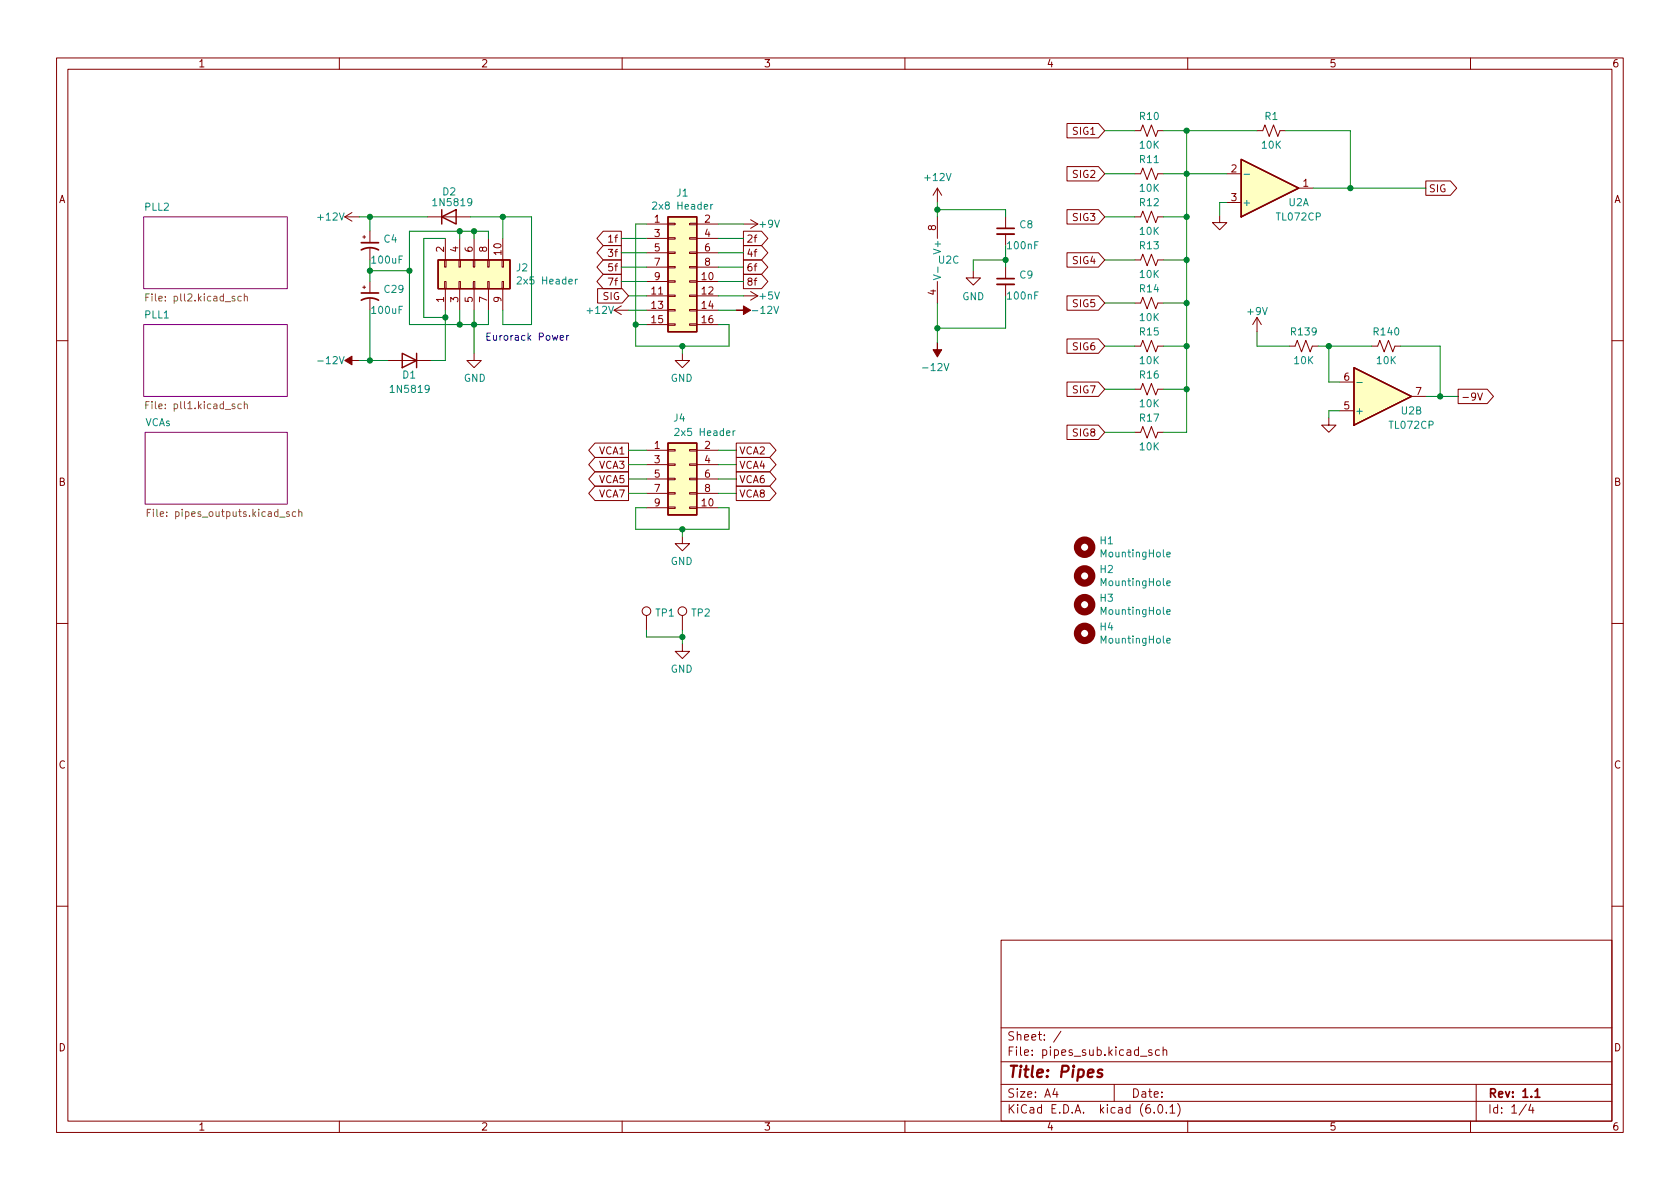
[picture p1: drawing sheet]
<svg xmlns="http://www.w3.org/2000/svg" width="297mm" height="210mm" viewBox="0 0 297 210" stroke-linecap="round" stroke-linejoin="round" font-family="sans-serif">
<g fill="none" stroke="#840000" stroke-width=".18">
<path d="M10 10.2h277v190.1h-277zM12 12.2h273v186.1h-273zM60 10.2v2M110 10.2v2M160 10.2v2M210 10.2v2M260 10.2v2M61 38.3l1.2 .8M61 38.3h2.5M62.2 37.6l-1.2 .7M75.6 38.3h7.6M114.3 39.6h3.8"/>
<path d="M118.1 39.5h1.3v.2h-1.3zM121.9 39.5h1.3v.2h-1.3zM123.2 39.6h3.8M131.4 39.6h2.6M132.7 38.9l1.3 .7M134 39.6l-1.3 .8M165.7 33.3v2.5M165.7 38.3v3.9M165.7 33.3l-.7 1.2M165.7 33.3l.8 1.2M177.8 38.3v2.1M188.7 37.1h5.5l1.1 1.2-1.1 1.3h-5.5z"/>
<path d="M188.7 21.8h5.5l1.1 1.3-1.1 1.3h-5.5zM188.7 29.5h5.5l1.1 1.2-1.1 1.3h-5.5zM200.7 30.7h1l.4-1 .7 2 .8-2 .7 2 .4-1h1M200.7 23.1h1l.4-1 .7 2 .8-2 .7 2 .4-1h1M200.7 38.3h1l.4-1 .7 2.1 .8-2.1 .7 2.1 .4-1.1h1M215.6 38.1v1.3h1.3l-1.3 1.2-1.2-1.2h1.2M216.9 30.7h2.6M216.9 35.8h2.6M222.2 23.1h1.1l.3-1 .8 2 .8-2 .7 2 .4-1h1M229.6 33.3h2.6M252.1 32h4.3l1.2 1.3-1.2 1.2h-4.3zM64.1 50.8h.5"/>
<path d="M64.1 41.9h.5M64.4 41.7v.5M64.4 50.5v.5M65.4 40.9v2M65.4 43.9v2.1M65.4 49.8v2M65.4 52.8v2.1M78.6 49.8h.3v1.2h-.3zM78.6 46h.3v1.2h-.3zM78.7 42.2v3.8M78.7 51v3.9M81.2 49.8h.2v1.2h-.2z"/>
<path d="M81.2 46h.2v1.2h-.2zM81.3 42.2v3.8M81.3 51v3.9M83.7 49.8h.2v1.2h-.2zM83.7 46h.2v1.2h-.2zM83.8 42.2v3.8M83.8 51v3.9M86.2 49.8h.3v1.2h-.3zM86.2 46h.3v1.2h-.3zM86.4 42.2v3.8M86.4 51v3.9M88.8 49.8h.2v1.2h-.2z"/>
<path d="M88.8 46h.2v1.2h-.2zM88.9 42.2v3.8M88.9 51v3.9M105.7 51h4.3l1.1 1.3-1.1 1.3h-4.3zM106.6 43.4h3.3v2.6h-3.3l-1.1-1.3zM106.6 40.9h3.3v2.5h-3.3l-1.1-1.2zM106.6 48.5h3.3v2.5h-3.3l-1.1-1.2zM106.6 46h3.3v2.5h-3.3l-1.1-1.3zM108.6 54.9l1.3 .7M108.6 54.9h2.5M109.9 54.1l-1.3 .8M114.3 54.9h3.8"/>
<path d="M114.3 49.8h3.8M114.3 52.3h3.8M114.3 57.4h3.8M114.3 42.2h3.8M114.3 44.7h3.8M114.3 47.2h3.8M118.1 57.3h1.3v.2h-1.3zM118.1 54.7h1.3v.3h-1.3zM118.1 52.2h1.3v.2h-1.3zM118.1 49.7h1.3v.2h-1.3zM118.1 47.1h1.3v.3h-1.3zM118.1 44.6h1.3v.2h-1.3z"/>
<path d="M118.1 42h1.3v.3h-1.3zM121.9 57.3h1.3v.2h-1.3zM121.9 54.7h1.3v.3h-1.3zM121.9 52.2h1.3v.2h-1.3zM121.9 49.7h1.3v.2h-1.3zM121.9 47.1h1.3v.3h-1.3zM121.9 44.6h1.3v.2h-1.3zM121.9 42h1.3v.3h-1.3zM123.2 54.9h3.8M123.2 49.8h3.8M123.2 52.3h3.8M123.2 57.4h3.8"/>
<path d="M123.2 42.2h3.8M123.2 44.7h3.8M123.2 47.2h3.8M131.4 48.5h3.3l1.1 1.3-1.1 1.2h-3.3zM131.4 40.9h3.3l1.1 1.3-1.1 1.2h-3.3zM131.4 46h3.3l1.1 1.2-1.1 1.3h-3.3zM131.4 43.4h3.3l1.1 1.3-1.1 1.3h-3.3zM131.4 52.3h2.6M132.7 51.6l1.3 .7M134 52.3l-1.3 .8M165.7 49.8v3.8M172.1 47.9v1.2h1.3l-1.3 1.3-1.3-1.3h1.3"/>
<path d="M177.8 41.4v2M177.8 47.2v2.1M177.8 50.3v2M188.7 59.9h5.5l1.1 1.3-1.1 1.3h-5.5zM188.7 52.3h5.5l1.1 1.3-1.1 1.3h-5.5zM188.7 44.7h5.5l1.1 1.3-1.1 1.2h-5.5zM200.7 53.6h1l.4-1 .7 2 .8-2 .7 2 .4-1h1M200.7 46h1l.4-1 .7 2 .8-2 .7 2 .4-1h1M222.2 56.1l-.7 1.3M222.2 56.1v2.6M222.2 56.1l.8 1.3M10 60.2h2"/>
<path d="M68.6 63.7h7.6M83.8 62.5v1.2h1.3l-1.3 1.3-1.3-1.3h1.3M105.2 78.4h5.9v2.5h-5.9l-1.1-1.3zM114.3 79.6h3.8M118.1 79.5h1.3v.3h-1.3zM120.6 62.5v1.2h-1.2l1.2 1.3 1.3-1.3h-1.3M121.9 79.5h1.3v.3h-1.3zM123.2 79.6h3.8M130.2 78.4h5.9l1.1 1.2-1.1 1.3h-5.9zM188.7 75.2h5.5l1.1 1.2-1.1 1.3h-5.5zM188.7 67.6h5.5l1.1 1.2-1.1 1.3h-5.5zM200.7 68.8h1l.4-1 .7 2 .8-2 .7 2 .4-1h1"/>
<path d="M200.7 76.4h1l.4-1 .7 2.1 .8-2.1 .7 2.1 .4-1.1h1M200.7 61.2h1l.4-1 .7 2 .8-2 .7 2 .4-1h1M228 61.2h1l.4-1 .7 2 .8-2 .7 2 .4-1h1M234.9 73.9v1.3h1.3l-1.3 1.2-1.2-1.2h1.2M236.9 72.6h2.5M236.9 67.6h2.5M242.6 61.2h1l.4-1 .7 2 .8-2 .8 2 .3-1h1M249.6 70.1h2.5M257.8 68.8h5.2l1.1 1.3-1.1 1.3h-5.2zM261.3 69.5l.4 1.3 .4-1.3M285 60.2h2M105.2 86h5.9v2.5h-5.9l-1.1-1.3z"/>
<path d="M105.2 80.9h5.9v2.5h-5.9l-1.1-1.2zM105.2 83.4h5.9v2.6h-5.9l-1.1-1.3zM114.3 89.8h3.8M114.3 82.2h3.8M114.3 84.7h3.8M114.3 87.2h3.8M118.1 89.7h1.3v.2h-1.3zM118.1 87.1h1.3v.3h-1.3zM118.1 84.6h1.3v.2h-1.3zM118.1 82h1.3v.3h-1.3zM120.6 94.9v1.2h-1.2l1.2 1.3 1.3-1.3h-1.3M121.9 89.7h1.3v.2h-1.3z"/>
<path d="M121.9 87.1h1.3v.3h-1.3zM121.9 84.6h1.3v.2h-1.3zM121.9 82h1.3v.3h-1.3zM123.2 89.8h3.8M123.2 82.2h3.8M123.2 84.7h3.8M123.2 87.2h3.8M130.2 86h5.9l1.1 1.2-1.1 1.3h-5.9zM130.2 80.9h5.9l1.1 1.3-1.1 1.2h-5.9zM130.2 83.4h5.9l1.1 1.3-1.1 1.3h-5.9zM10 110.2h2M114.3 108.8v2.6"/>
<path d="M120.6 113.9v1.3h-1.2l1.2 1.3 1.3-1.3h-1.3M120.6 108.8v2.6M285 110.2h2M10 160.2h2M177 166.3h108v32h-108zM285 160.2h2M60 198.3v2M110 198.3v2M160 198.3v2M177 194.8h108M177 191.8h108M177 187.8h108"/>
<path d="M177 181.8h108M186.5 192.5l-.4 1h1M186.9 193v1M187.6 182.4l-1.3 1.9M197 191.8v3M201.6 186.8h1.2M203.6 185.7l-.3-.1-.2 .2v.3l.5 .1v.4h-.5M204.1 196.7v.1M204.9 195.4l.2-.1a.81 .81 0 0 1 .6 .7 .81 .81 0 0 1-.3 .8h-.2a.81 .81 0 0 1-.6-.6 .81 .81 0 0 1 .3-.8zM205 185.7l-.4-.1-.3 .3v.4l.1 .3h.6M205.6 185.8l.3-.2 .3 .1 .1 .9M205.6 185.1v1.5"/>
<path d="M206.2 196.7v.1M206.9 195.8l.4-.5v1.5M206.9 196.8h.8M208.2 195.1a1.72 1.72 0 0 1 0 2.3M210 198.3v2M260 198.3v2M261 191.8v6.5M269.9 195.3l-1.3 1.9M270.6 195.3l-.3 1h.9M271 195.8v1"/>
<circle cx="114.3" cy="108.1" r=".76"/>
<circle cx="120.6" cy="108.1" r=".76"/>
</g>
<path d="M63.9 51.8h3M63.9 42.9h3M63.9 53.1a3.2 3.2 0 0 1 3 0M63.9 44.2a3.2 3.2 0 0 1 3 0M176.3 49.3h3M176.3 40.4h3M271.4 193l.4-.5v1.5M271.4 194h.9" fill="none" stroke="#840000" stroke-width=".3"/>
<path d="M194.9 189.2a.49 .49 0 0 0-.8 .3l.1 .2 .6 .2 .1 .2-.1 .3-.2 .1-.6-.1" fill="none" stroke="#840000" stroke-width=".4"/>
<g fill="#fff" stroke="#fff" stroke-width=".18">
<path d="M25.4 57.4h25.4v12.7h-25.4z"/>
<path d="M25.7 76.4h25.1v12.7h-25.1z"/>
<path d="M25.4 38.3h25.4v12.7h-25.4z"/>
</g>
<path d="M25.4 38.3h25.4v12.7h-25.4zM25.4 57.4h25.4v12.7h-25.4zM25.7 76.4h25.1v12.7h-25.1z" fill="none" stroke="#840084" stroke-width=".18"/>
<g fill="none" stroke="#848400" stroke-width=".18">
<path d="M25.8 52.6h.4M26.4 52h-.6v1.2M42.7 52.4h-.4l-.3 .2 .2 .6h.5M43.2 52.5l.2-.1h.3v.8M43.2 52v1.2M25.8 71.6h.4M26.4 71h-.6v1.3M42.7 71.5l-.4-.1-.3 .3 .2 .5h.5M43.2 71.6l.2-.2 .3 .1v.8M43.2 71v1.3M26 90.7h.5M26.6 90.1h-.6v1.2"/>
<path d="M51.1 90.5h-.3l-.2 .2 .1 .1 .4 .2v.3h-.5M52.3 90.5h-.4l-.2 .2 .1 .6h.5M52.8 90.6l.2-.1h.3l.1 .8M52.8 90.1v1.2"/>
</g>
<g fill="#ffffc2" stroke="#ffffc2" stroke-width=".18">
<path d="M118.1 78.4h5.1v12.7h-5.1z"/>
<path d="M239.4 65l10.2 5.1-10.2 5.1z"/>
<path d="M219.5 28.2l10.1 5.1-10.1 5z"/>
<path d="M77.5 46h12.7v5h-12.7z"/>
<path d="M118.1 38.3h5.1v20.4h-5.1z"/>
</g>
<path d="M78.1 38.3l2.5-1.2v2.5zM78.1 37.1v2.5M118.1 38.3h5.1v20.4h-5.1zM219.5 28.2l10.1 5.1-10.1 5zM77.5 46h12.7v5h-12.7zM71.1 62.5l2.6 1.2-2.6 1.3zM73.7 62.5v2.5M118.1 78.4h5.1v12.7h-5.1zM239.4 65l10.2 5.1-10.2 5.1z" fill="none" stroke="#840000" stroke-width=".25"/>
<g fill="none" stroke="#008484" stroke-width=".18">
<path d="M115.4 35.8l.5-.1 .2 .4-.8 .9h.8M126 36.1l-.3 .3M220 30.8h.9M91.5 49.1l.4-.1 .3 .3-.8 .9h.8M102.1 49.4l-.4 .2M165 48.6l1.3 .4-1.3 .5M165.8 47.2v1M119.3 75.9l.5-.1 .3 .3-.8 .9h.8M130 76.2l-.4 .2M239.9 67.6h1M206.3 98.1l.6-.2-.1-.2-.3-.1-.2 .2 .1 .6h.4M206.3 113.3l.6-.1-.1-.3h-.3l-.2 .2 .1 .6h.4"/>
<path d="M206.3 103.1l.6-.1-.1-.2-.3-.1-.2 .2 .1 .6h.4M206.3 108.2l.6-.1-.1-.2-.3-.1-.2 .2 .1 .6h.4"/>
</g>
<g fill="#840000" stroke="#840000" stroke-width=".18">
<path d="M165.7 60.6v1.2h.8l-.8 1.3-.7-1.3h.7z"/>
<path d="M61 63.7l1.2-.7v.7h1.3h-1.3v.8z"/>
<path d="M130.2 54.9h1.2v-.8l1.3 .8-1.3 .7v-.7z"/>
</g>
<g fill="none" stroke="#840000" stroke-width="1.3">
<circle cx="191.8" cy="96.8" r="1.27"/>
<circle cx="191.8" cy="112" r="1.27"/>
<circle cx="191.8" cy="101.8" r="1.27"/>
<circle cx="191.8" cy="106.9" r="1.27"/>
</g>
<path d="M176.3 50.3h3M176.3 41.4h3" fill="none" stroke="#840000" stroke-width=".33"/>
<path d="M99 59.7l.7-.1-.1-.2-.4-.1-.2 .2 .1 .6h.5M100.2 59.3v.9M100.6 59.3l-.4 .3" fill="none" stroke="#0000c2" stroke-width=".18"/>
<g fill="none" stroke="#008400" stroke-width=".18">
<path d="M63.5 38.3h12.1M65.4 38.3v2.6M83.2 38.3h10.8v19.1h-5.1v-2.5M88.9 38.3v3.9M114.3 39.6h-1.9v21.6h16.5v-3.8h-1.9M127 39.6h4.4M165.7 37.1h12.1v1.2M165.7 35.8v2.5M195.3 38.3h5.4M195.3 23.1h5.4M195.3 30.7h5.4M205.7 38.3h4.1"/>
<path d="M205.7 23.1h16.5M205.7 30.7h11.2M209.8 23.1v53.3h-4.1M216.9 35.8h-1.3v2.3M227.3 23.1h11.5v10.2M232.2 33.3h19.9M65.4 47.9h7M65.4 46v3.8M65.4 54.9v8.8M78.7 42.2h-3.8v13.9h3.8M78.7 54.9v8.8h-2.5M81.3 40.9v1.3"/>
<path d="M81.3 54.9v2.5M83.8 40.9v1.3M83.8 54.9v7.6M86.4 42.2v-1.3h-14v16.5h14v-2.5M109.9 42.2h4.4M109.9 49.8h4.4M109.9 47.2h4.4M109.9 44.7h4.4M111.1 54.9h3.2M111.1 52.3h3.2M112.4 57.4h1.9M127 54.9h3.2"/>
<path d="M127 42.2h4.4M127 49.8h4.4M127 47.2h4.4M127 52.3h4.4M127 44.7h4.4M165.7 53.6v7M177.8 46h-5.7v1.9M177.8 43.4v3.8M177.8 52.3v5.7h-12.1M195.3 53.6h5.4M195.3 46h5.4M205.7 53.6h4.1"/>
<path d="M205.7 46h4.1M222.2 58.7v2.5h5.8M63.5 63.7h5.1M111.1 79.6h3.2M120.6 61.2v1.3M127 79.6h3.2M195.3 68.8h5.4M195.3 61.2h5.4M195.3 76.4h5.4M205.7 68.8h4.1M205.7 61.2h4.1M233 61.2h9.6"/>
<path d="M234.9 61.2v6.4h2M236.9 72.6h-2v1.3M247.6 61.2h7v8.9M252.1 70.1h5.7M111.1 82.2h3.2M111.1 87.2h3.2M111.1 84.7h3.2M114.3 89.8h-1.9v3.8h16.5v-3.8h-1.9M120.6 93.6v1.3M127 82.2h3.2M127 87.2h3.2M127 84.7h3.2"/>
<path d="M114.3 111.4v1.2h6.3M120.6 111.4v2.5"/>
</g>
<g fill="#008400" stroke="#008400" stroke-width=".18">
<circle cx="209.8" cy="30.7" r=".46"/>
<circle cx="209.8" cy="23.1" r=".46"/>
<circle cx="234.9" cy="61.2" r=".46"/>
<circle cx="254.6" cy="70.1" r=".46"/>
<circle cx="238.8" cy="33.3" r=".46"/>
<circle cx="65.4" cy="47.9" r=".46"/>
<circle cx="72.4" cy="47.9" r=".46"/>
<circle cx="65.4" cy="38.3" r=".46"/>
<circle cx="78.7" cy="56.1" r=".46"/>
<circle cx="65.4" cy="63.7" r=".46"/>
<circle cx="120.6" cy="112.6" r=".46"/>
<circle cx="120.6" cy="93.6" r=".46"/>
<circle cx="209.8" cy="53.6" r=".46"/>
<circle cx="209.8" cy="46" r=".46"/>
<circle cx="209.8" cy="61.2" r=".46"/>
<circle cx="209.8" cy="68.8" r=".46"/>
<circle cx="209.8" cy="38.3" r=".46"/>
<circle cx="81.3" cy="57.4" r=".46"/>
<circle cx="83.8" cy="57.4" r=".46"/>
<circle cx="88.9" cy="38.3" r=".46"/>
<circle cx="120.6" cy="61.2" r=".46"/>
<circle cx="83.8" cy="40.9" r=".46"/>
<circle cx="81.3" cy="40.9" r=".46"/>
<circle cx="112.4" cy="57.4" r=".46"/>
<circle cx="165.7" cy="58" r=".46"/>
<circle cx="177.8" cy="46" r=".46"/>
<circle cx="165.7" cy="37.1" r=".46"/>
</g>
<text font-size="2.8" fill="#840000" x="178" y="190.6">Title: Pipes</text>
<g font-size="2.1" fill="#840000">
<text x="178" y="184">Sheet: /</text>
<text x="178" y="186.7">File: pipes_sub.kicad_sch</text>
<text x="178" y="196.9">KiCad E.D.A. kicad (6.0.1)</text>
<text x="178" y="194.1">Size: A4</text>
<text x="200" y="194.1">Date:</text>
<text x="263" y="194.1">Rev: 1.1</text>
<text x="263" y="196.9">Id: 1/4</text>
</g>
<g font-size="1.8" fill="#840000">
<text x="35" y="11.9">1</text>
<text x="85" y="11.9">2</text>
<text x="135" y="11.9">3</text>
<text x="185" y="11.9">4</text>
<text x="235" y="11.9">5</text>
<text x="285" y="11.9">6</text>
<text x="189.9" y="23.8">SIG1</text>
<text x="10.3" y="35.9">A</text>
<text x="189.9" y="31.5">SIG2</text>
<text x="217.7" y="30.5">2</text>
<text x="217.7" y="35.6">3</text>
<text x="230.4" y="33">1</text>
<text x="252.6" y="34">SIG</text>
<text x="285.3" y="35.9">A</text>
<text x="115.7" y="39.4">1</text>
<text x="115.7" y="41.9">3</text>
<text x="124.6" y="39.4">2</text>
<text x="124.6" y="41.9">4</text>
<text x="165.5" y="40.7" transform="rotate(-90 165.5 40.7)">8</text>
<text x="189.9" y="39.1">SIG3</text>
<text x="78.5" y="44.6" transform="rotate(-90 78.5 44.6)">2</text>
<text x="81" y="44.6" transform="rotate(-90 81 44.6)">4</text>
<text x="83.6" y="44.6" transform="rotate(-90 83.6 44.6)">6</text>
<text x="86.1" y="44.6" transform="rotate(-90 86.1 44.6)">8</text>
<text x="88.6" y="45" transform="rotate(-90 88.6 45)">10</text>
<text x="107.8" y="45.4">3f</text>
<text x="107.8" y="42.9">1f</text>
<text x="107.8" y="48">5f</text>
<text x="115.7" y="44.4">5</text>
<text x="115.7" y="47">7</text>
<text x="124.6" y="44.4">6</text>
<text x="124.6" y="47">8</text>
<text x="131.9" y="42.9">2f</text>
<text x="131.9" y="48">6f</text>
<text x="131.9" y="45.4">4f</text>
<text x="189.9" y="46.7">SIG4</text>
<text x="78.5" y="53.4" transform="rotate(-90 78.5 53.4)">1</text>
<text x="81" y="53.4" transform="rotate(-90 81 53.4)">3</text>
<text x="83.6" y="53.4" transform="rotate(-90 83.6 53.4)">5</text>
<text x="86.1" y="53.4" transform="rotate(-90 86.1 53.4)">7</text>
<text x="88.6" y="53.4" transform="rotate(-90 88.6 53.4)">9</text>
<text x="106.6" y="53">SIG</text>
<text x="107.8" y="50.5">7f</text>
<text x="115.2" y="52.1">11</text>
<text x="115.7" y="49.5">9</text>
<text x="124.1" y="49.5">10</text>
<text x="124.1" y="52.1">12</text>
<text x="131.9" y="50.5">8f</text>
<text x="165.5" y="52.2" transform="rotate(-90 165.5 52.2)">4</text>
<text x="115.2" y="54.6">13</text>
<text x="115.2" y="57.1">15</text>
<text x="124.1" y="54.6">14</text>
<text x="124.1" y="57.1">16</text>
<text x="189.9" y="54.3">SIG5</text>
<text x="189.9" y="61.9">SIG6</text>
<text x="189.9" y="69.6">SIG7</text>
<text x="237.6" y="67.3">6</text>
<text x="250.3" y="69.8">7</text>
<text x="258.3" y="70.8">-9V</text>
<text x="189.9" y="77.2">SIG8</text>
<text x="237.6" y="72.4">5</text>
<text x="105.9" y="82.9">VCA3</text>
<text x="105.9" y="80.3">VCA1</text>
<text x="115.7" y="79.4">1</text>
<text x="115.7" y="81.9">3</text>
<text x="124.6" y="79.4">2</text>
<text x="124.6" y="81.9">4</text>
<text x="130.7" y="80.3">VCA2</text>
<text x="130.7" y="82.9">VCA4</text>
<text x="10.3" y="85.9">B</text>
<text x="105.9" y="88">VCA7</text>
<text x="105.9" y="85.4">VCA5</text>
<text x="115.7" y="84.4">5</text>
<text x="115.7" y="87">7</text>
<text x="115.7" y="89.5">9</text>
<text x="124.1" y="89.5">10</text>
<text x="124.6" y="84.4">6</text>
<text x="124.6" y="87">8</text>
<text x="130.7" y="88">VCA8</text>
<text x="130.7" y="85.4">VCA6</text>
<text x="285.3" y="85.9">B</text>
<text x="10.3" y="135.9">C</text>
<text x="285.3" y="135.9">C</text>
<text x="10.3" y="185.9">D</text>
<text x="285.3" y="185.9">D</text>
<text x="35" y="199.9">1</text>
<text x="85" y="199.9">2</text>
<text x="135" y="199.9">3</text>
<text x="185" y="199.9">4</text>
<text x="235" y="199.9">5</text>
<text x="285" y="199.9">6</text>
</g>
<g font-size="1.8" fill="#008484">
<text x="201.6" y="21.2">R10</text>
<text x="223.7" y="21.2">R1</text>
<text x="201.6" y="28.8">R11</text>
<text x="201.6" y="26.3">10K</text>
<text x="223.2" y="26.3">10K</text>
<text x="78.3" y="34.5">D2</text>
<text x="119.7" y="34.7">J1</text>
<text x="163.6" y="32">+12V</text>
<text x="201.6" y="33.9">10K</text>
<text x="25.6" y="37.2">PLL2</text>
<text x="56.3" y="39">+12V</text>
<text x="76.9" y="36.4">1N5819</text>
<text x="115.9" y="37.1">2x8 Header</text>
<text x="134.4" y="40.3">+9V</text>
<text x="180.3" y="40.4">C8</text>
<text x="201.6" y="36.4">R12</text>
<text x="201.6" y="41.5">10K</text>
<text x="219.6" y="36.4">+</text>
<text x="225.8" y="39">TL072CP</text>
<text x="227.8" y="36.4">U2A</text>
<text x="65.9" y="46.6">100uF</text>
<text x="67.9" y="42.9">C4</text>
<text x="91.3" y="48">J2</text>
<text x="166" y="46.6">U2C</text>
<text x="166.4" y="44.5" transform="rotate(-90 166.4 44.5)">V+</text>
<text x="178.3" y="44.1">100nF</text>
<text x="201.6" y="44.1">R13</text>
<text x="68" y="51.8">C29</text>
<text x="92" y="50.3">2x5 Header</text>
<text x="134.4" y="53">+5V</text>
<text x="170.1" y="53.1">GND</text>
<text x="178.3" y="53">100nF</text>
<text x="180.3" y="49.2">C9</text>
<text x="201.6" y="51.7">R14</text>
<text x="201.6" y="49.1">10K</text>
<text x="25.6" y="56.3">PLL1</text>
<text x="65.9" y="55.5">100uF</text>
<text x="104" y="55.5">+12V</text>
<text x="133.4" y="55.5">-12V</text>
<text x="201.6" y="56.8">10K</text>
<text x="201.6" y="59.3">R15</text>
<text x="220.7" y="55.7">+9V</text>
<text x="228.4" y="59.3">R139</text>
<text x="243" y="59.3">R140</text>
<text x="56.6" y="64.4">-12V</text>
<text x="163.5" y="65.6">-12V</text>
<text x="201.6" y="64.4">10K</text>
<text x="228.9" y="64.4">10K</text>
<text x="243.5" y="64.4">10K</text>
<text x="69.3" y="69.5">1N5819</text>
<text x="71.2" y="66.9">D1</text>
<text x="82" y="67.5">GND</text>
<text x="118.6" y="67.5">GND</text>
<text x="201.6" y="66.9">R16</text>
<text x="25.6" y="75.3">VCAs</text>
<text x="119.1" y="74.5">J4</text>
<text x="119.9" y="77.1">2x5 Header</text>
<text x="201.6" y="72">10K</text>
<text x="201.6" y="74.5">R17</text>
<text x="239.5" y="73.3">+</text>
<text x="245.8" y="75.8">TL072CP</text>
<text x="247.8" y="73.3">U2B</text>
<text x="201.6" y="79.6">10K</text>
<text x="118.6" y="99.9">GND</text>
<text x="194.5" y="101.3">H2</text>
<text x="194.5" y="96.2">H1</text>
<text x="194.9" y="98.5">MountingHole</text>
<text x="194.5" y="106.4">H3</text>
<text x="194.9" y="103.6">MountingHole</text>
<text x="116" y="109">TP1</text>
<text x="122.3" y="109">TP2</text>
<text x="194.5" y="111.5">H4</text>
<text x="194.9" y="113.8">MountingHole</text>
<text x="194.9" y="108.7">MountingHole</text>
<text x="118.6" y="118.9">GND</text>
</g>
<g font-size="1.8" fill="#848400">
<text x="26.7" y="53.3">File: pll2.kicad_sch</text>
<text x="26.7" y="72.3">File: pll1.kicad_sch</text>
<text x="27.1" y="91.4">File: pipes_outputs.kicad_sch</text>
</g>
<text font-size="1.8" fill="#0000c2" x="85.7" y="60.2">Eurorack Power</text>
</svg>
